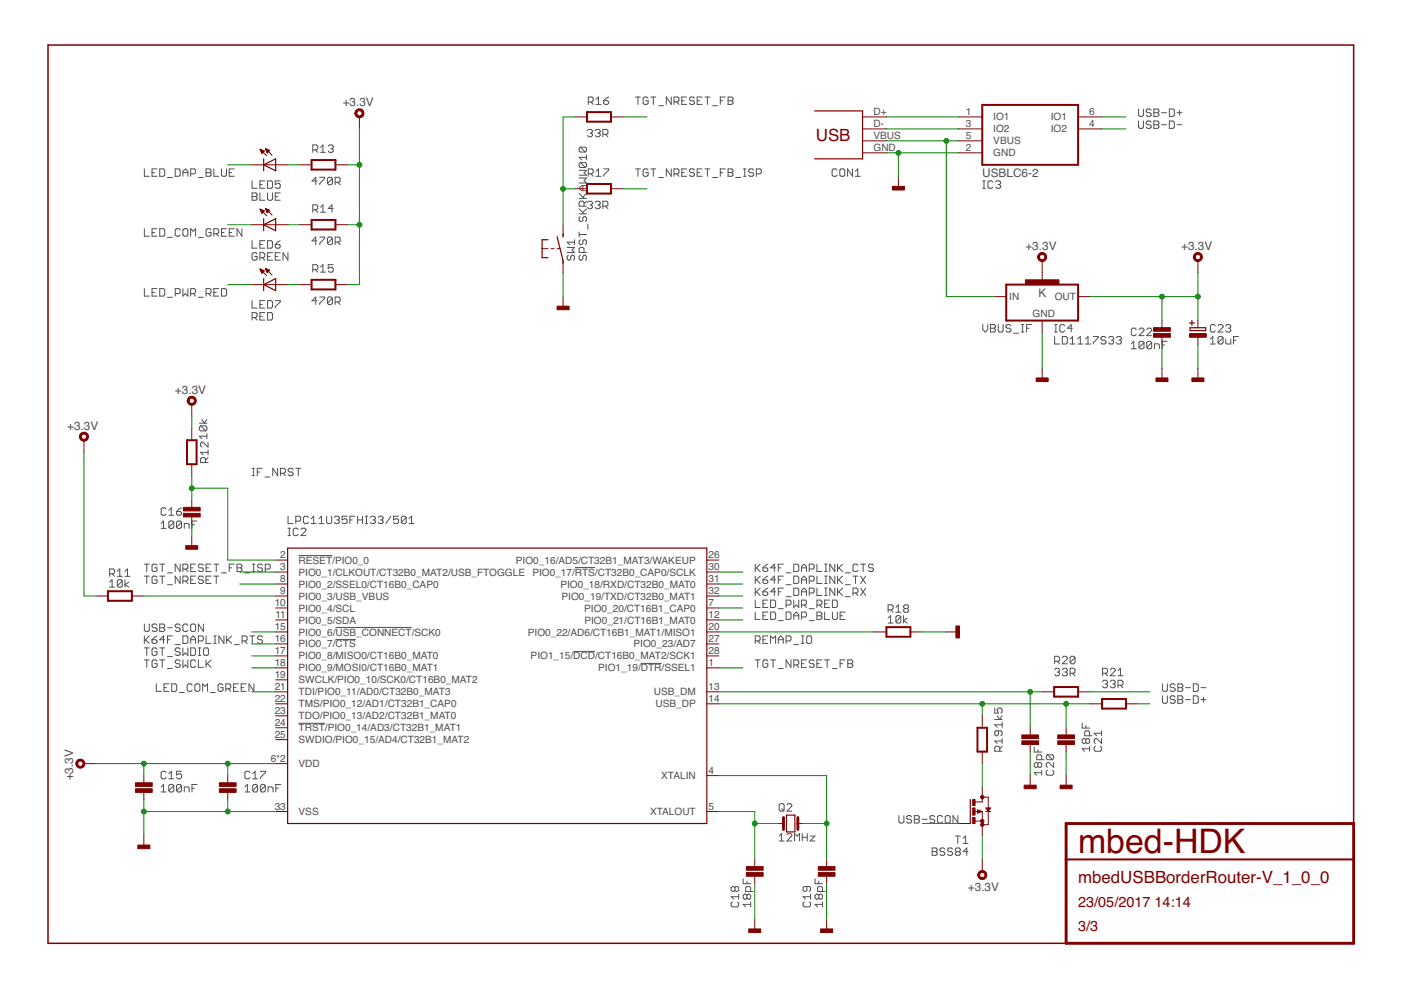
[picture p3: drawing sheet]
<svg xmlns="http://www.w3.org/2000/svg" width="297mm" height="210mm" viewBox="0 0 297 210" stroke-linecap="round" stroke-linejoin="round" font-family="sans-serif">
<g fill="none" stroke="#505050" stroke-width=".21">
<path d="M30.6 35.8v1.6h1M32.2 36.6h.6M33.3 35.8h-1.1v1.6h1.1M33.9 35.8h.8l.2 .3v1l-.2 .3h-.8zM35.5 37.6h1.1M37.1 35.8h.8l.3 .3v1l-.3 .3h-.8zM38.8 37.4v-1.1l.5-.5 .5 .5v1.1M38.8 36.6h1M40.4 36.9h.8l.3-.3v-.5l-.3-.3h-.8v1.6M42.1 37.6h1M43.7 35.8h.8l.2 .3v.2l-.2 .3 .2 .3v.2l-.2 .3h-.8zM43.7 36.6h.8"/>
<path d="M45.3 35.8v1.6h1.1M47 35.8v1.3l.2 .3h.6l.2-.3v-1.3M48.6 36.6h.5M49.7 35.8h-1.1v1.6h1.1M53.4 38.4v1.5h1.1M55.1 39.1h.5M56.1 38.4h-1v1.5h1M56.7 38.4h.8l.3 .2v1.1l-.3 .2h-.8zM59.4 38.4h-1v.7l.5-.2h.3l.2 .2v.6l-.2 .2h-.6l-.2-.2M66.3 31.8h.8l.3-.3v-.5l-.3-.3h-.8v1.6M66.8 31.8l.6 .5M67.2 38.4h-1.1l.9-.8v1.6"/>
<path d="M67.8 37.6h1v.2l-1 1.1v.3M68 31.3l.5-.6v1.6M68 32.3h1M69.6 31l.2-.3h.6l.3 .3v.3l-.3 .2M70.1 31.5h.3M70.4 31.5l.3 .3v.2l-.3 .3h-.6l-.2-.3M70.5 37.8l-.3-.2h-.5l-.3 .2v1.1M70.5 37.8v1.1l-.3 .3h-.5l-.3-.3M70.5 37.8l-1.1 1.1M71.1 38.6h.8l.2-.2v-.6l-.2-.2h-.8v1.6M71.6 38.6l.5 .6M122.8 37.7h1.6l-.6 .6 .6 .5h-1.6"/>
<path d="M122.8 36.1h1.6l-.6 .5 .6 .5h-1.6M123 31.2l-.2 .3v.5l.2 .2h1.1M123 34.5l-.2 .2v.6l.2 .2h1.1M123 31.2h1.1l.3 .3v.5l-.3 .2M123 34.5h1.1l.3 .2v.6l-.3 .2M123 34.5l1.1 1M123 31.2l1.1 1M123.6 39.4v1M124.4 32.8v1.1M124.4 39.4h-1.1l-.5 .5 .5 .5h1.1M124.4 33.4h-1.6l.5 .5M124.6 27.7l.2-.3h.5l.3 .3v.3l-.3 .2"/>
<path d="M124.7 36.9h.8l.3-.3v-.5l-.3-.3h-.8v1.6M124.7 21.6h.8l.3-.2v-.6l-.3-.2h-.8v1.5M125.1 28.2h.2M125.3 21.6l.5 .5M125.3 36.9l.5 .5M125.3 28.2l.3 .3v.2l-.3 .3h-.5l-.2-.3M126.2 27.7l.3-.3h.5l.3 .3v.3l-.3 .2M126.4 37.4h1M126.4 21.1l.5-.5v1.5M126.4 36.3l.5-.5v1.6M126.4 22.1h1M126.7 28.2h.3"/>
<path d="M127 28.2l.3 .3v.2l-.3 .3h-.5l-.3-.3M127.8 28.5h.8l.3-.3v-.5l-.3-.3h-.8v1.6M128 35.8h1.1v.3l-1.1 1v.3M128 21.4h.8l.3 .2v.3l-.3 .2h-.5l-.3-.2zM128.4 28.5l.5 .5M129.1 20.6l-.6 .2-.5 .6M134.7 35.8h1.1M134.7 20.6h1.1M135.3 20.6v1.5M135.3 35.8v1.6M137.4 36.1l-.3-.3h-.5l-.2 .3v1l.2 .3h.5l.3-.3v-.5h-.5M137.4 20.8l-.3-.2h-.5l-.2 .2v1.1l.2 .2h.5l.3-.2v-.5h-.5"/>
<path d="M138 35.8h1M138 20.6h1M138.5 20.6v1.5M138.5 35.8v1.6M139.6 37.6h1.1M139.6 22.4h1.1M142.3 20.6v1.5l-1-1.5v1.5M142.3 35.8v1.6l-1-1.6v1.6M142.9 21.6h.8l.3-.2v-.6l-.3-.2h-.8v1.5M142.9 36.9h.8l.3-.3v-.5l-.3-.3h-.8v1.6M143.4 21.6l.6 .5M143.4 36.9l.6 .5"/>
<path d="M144.5 21.4h.6M144.5 36.6h.6M145.6 35.8h-1.1v1.6h1.1M145.6 20.6h-1.1v1.5h1.1M147.2 20.8l-.2-.2h-.6l-.2 .2v.3l.2 .3h.6l.2 .2v.3l-.2 .2h-.6l-.2-.2M147.2 36.1l-.2-.3h-.6l-.2 .3v.2l.2 .3h.6l.2 .3v.2l-.2 .3h-.6l-.2-.3M147.8 21.4h.5M147.8 36.6h.5M148.9 35.8h-1.1v1.6h1.1M148.9 20.6h-1.1v1.5h1.1M149.5 35.8h1M149.5 20.6h1"/>
<path d="M150 20.6v1.5M150 35.8v1.6M151.1 37.6h1M151.1 22.4h1M152.7 21.4h.5M152.7 36.6h.5M153.8 35.8h-1.1v1.6M153.8 20.6h-1.1v1.5M154.4 35.8h.8l.2 .3v.2l-.2 .3 .2 .3v.2l-.2 .3h-.8zM154.4 20.6h.8l.2 .2v.3l-.2 .3 .2 .2v.3l-.2 .2h-.8zM154.4 21.4h.8M154.4 36.6h.8"/>
<path d="M156 37.6h1.1M157.6 35.8h.6M157.6 37.4h.6M157.9 35.8v1.6M159.8 36.1l-.3-.3h-.5l-.3 .3v.2l.3 .3h.5l.3 .3v.2l-.3 .3h-.5l-.3-.3M160.4 36.9h.7l.3-.3v-.5l-.3-.3h-.7v1.6M177.5 36.1l-.3-.3h-.5l-.3 .3v1l.3 .3h.5l.3-.3M178.1 36.1l.2-.3h.6l.2 .3v1l-.2 .3h-.6l-.2-.3zM180.7 35.8v1.6l-1-1.6v1.6M181.3 37.4h1.1M181.3 36.3l.6-.5v1.6M208.4 38.4h.5"/>
<path d="M208.4 39.9h.5M208.6 38.4v1.5M210.5 38.6l-.3-.2h-.5l-.2 .2v1.1l.2 .2h.5l.3-.2M211.1 38.6l.2-.2h.6l.3 .2v.3l-.3 .2M211.6 39.1h.3M211.9 39.1l.3 .3v.3l-.3 .2h-.6l-.2-.2M241.4 23.1v1.3l.2 .3h.6l.2-.3v-1.3M241.4 25.7v1.3l.2 .2h.6l.2-.2v-1.3M244.1 23.4l-.3-.3h-.5l-.3 .3v.2l.3 .3h.5l.3 .3v.2l-.3 .3h-.5l-.3-.3M244.1 25.9l-.3-.2h-.5l-.3 .2v.3l.3 .2h.5l.3 .3v.3l-.3 .2h-.5l-.3-.2M244.6 23.1h.8l.3 .3v.2l-.3 .3 .3 .3v.2l-.3 .3h-.8zM244.6 23.9h.8"/>
<path d="M244.6 25.7h.8l.3 .2v.3l-.3 .2 .3 .3v.3l-.3 .2h-.8zM244.6 26.4h.8M246.3 23.9h1M246.3 26.4h1M247.9 23.1h.8l.3 .3v1l-.3 .3h-.8zM247.9 25.7h.8l.3 .2v1.1l-.3 .2h-.8zM249.6 23.9h1M249.6 26.4h1M250.1 23.4v1M30.6 48.5v1.6h1M32.2 49.3h.6M33.3 48.5h-1.1v1.6h1.1"/>
<path d="M33.9 48.5h.8l.2 .3v1l-.2 .3h-.8zM35.5 50.3h1.1M38.2 48.8l-.3-.3h-.5l-.3 .3v1l.3 .3h.5l.3-.3M38.8 48.8l.3-.3h.5l.2 .3v1l-.2 .3h-.5l-.3-.3zM40.4 50.1v-1.6l.5 .5 .6-.5v1.6M42.1 50.3h1M44.7 48.8l-.2-.3h-.5l-.3 .3v1l.3 .3h.5l.2-.3v-.5h-.5M45.3 49.6h.8l.3-.3v-.5l-.3-.3h-.8v1.6M45.8 49.6l.6 .5M47 49.3h.5M48 48.5h-1v1.6h1M48.6 49.3h.5"/>
<path d="M49.7 48.5h-1.1v1.6h1.1M51.3 48.5v1.6l-1.1-1.6v1.6M53.4 40.9h.9l.2 .2v.3l-.2 .3 .2 .2v.3l-.2 .3h-.9zM53.4 51v1.6h1.1M53.4 41.7h.9M54.5 53.8l-.2-.2h-.6l-.3 .2v1.1l.3 .3h.6l.2-.3v-.5h-.5M55.1 51.8h.5M55.1 54.6h.8l.2-.2v-.6l-.2-.2h-.8v1.6M55.1 40.9v1.6h1M55.6 54.6l.5 .6M56.1 51h-1v1.6h1M56.7 54.4h.6"/>
<path d="M56.7 40.9v1.3l.3 .3h.5l.3-.3v-1.3M56.7 51h.8l.3 .3v1l-.3 .3h-.8zM57.8 53.6h-1.1v1.6h1.1M58.4 51.8h.8l.2 .3v.2l-.2 .3h-.6l-.2-.3zM58.4 54.4h.5M58.4 41.7h.5M59.4 53.6h-1v1.6h1M59.4 40.9h-1v1.6h1M59.4 51l-1 .8M61 53.6v1.6l-1-1.6v1.6M66.3 44.5h.8l.3-.3v-.5l-.3-.3h-.8v1.6M66.3 57.2h.8l.3-.3v-.5l-.3-.3h-.8v1.6"/>
<path d="M66.8 44.5l.6 .5M66.8 57.2l.6 .5M67.2 51.1h-1.1l.9-.8v1.6M67.8 50.3h1v.2l-1 1.1v.3M68 43.9l.5-.5v1.6M68 56.6l.5-.5v1.6M68 45h1M68 57.7h1M70.5 50.5l-.3-.2h-.5l-.3 .2v1.1M70.5 50.5v1.1l-.3 .3h-.5l-.3-.3M70.5 50.5l-1.1 1.1M70.7 44.2h-1.1l.8-.8v1.6"/>
<path d="M70.7 56.1h-1.1v.8l.5-.3h.3l.3 .3v.5l-.3 .3h-.6l-.2-.3M71.1 51.3h.8l.2-.2v-.6l-.2-.2h-.8v1.6M71.6 51.3l.5 .6M120.2 52.5h1.6l-.5 .5 .5 .5h-1.6M120.5 54.1l-.3 .3v.5l.3 .3h.3l.2-.3v-.5l.3-.3h.3l.2 .3v.5l-.2 .3M121.8 50.8v1.1M121.8 51.4h-1.6l.6 .5M122.8 49.2v1M122.8 49.7h1.6M122.8 45.3h1.6M122.8 44.3l1 1M122.8 42.1h1.6"/>
<path d="M122.8 41l1 1.1M123 54.1l-.2 .3v.5l.2 .3h.3l.3-.3v-.5l.2-.3h.3l.3 .3v.5l-.3 .3M123 45.9l-.2 .3v.5l.2 .3h.3l.3-.3v-.5l.2-.3h.3l.3 .3v.5l-.3 .3M123 50.8l-.2 .3v.5l.2 .3h.3l.3-.3v-.5l.2-.3h.3l.3 .3v.5l-.3 .3M123.8 43.7v-.8l-.2-.2h-.6l-.2 .2v.8h1.6M123.8 53.5v-.8l-.2-.2h-.6l-.2 .2v.8h1.6M124.4 44.3l-.8 .8M124.4 42.7l-.6 .5M124.4 41l-.8 .8M124.6 42.9l.2-.2h.5l.3 .2v.3l-.3 .3M124.6 47.6v1M125.1 43.5h.2"/>
<path d="M125.3 43.5l.3 .2v.3l-.3 .2h-.5l-.2-.2M126.2 42.9l.3-.2h.5l.3 .2v.3l-.3 .3M126.7 43.5h.3M127 43.5l.3 .2v.3l-.3 .2h-.5l-.3-.2M127.8 43.7h.8l.3-.2v-.6l-.3-.2h-.8v1.5M128.4 43.7l.5 .5M30.6 61.2v1.6h1M32.2 62h.6M33.3 61.2h-1.1v1.6h1.1M33.9 61.2h.8l.2 .3v1l-.2 .3h-.8zM35.5 63h1.1M37.1 62.3h.8l.3-.3v-.5l-.3-.3h-.8v1.6"/>
<path d="M38.8 61.2v1.6l.5-.5 .5 .5v-1.6M40.4 62.3h.8l.3-.3v-.5l-.3-.3h-.8v1.6M40.9 62.3l.6 .5M42.1 63h1M43.7 62.3h.8l.2-.3v-.5l-.2-.3h-.8v1.6M44.2 62.3l.5 .5M45.3 62h.5M46.4 61.2h-1.1v1.6h1.1M47 61.2h.8l.2 .3v1l-.2 .3h-.8zM53.4 63.7v1.6h1.1M53.4 67.3h.9l.2-.2v-.6l-.2-.2h-.9v1.6M54 67.3l.5 .6"/>
<path d="M55.1 64.5h.5M55.1 67.1h.5M56.1 63.7h-1v1.6h1M56.1 66.3h-1v1.6h1M56.7 63.7h.8l.3 .3v1l-.3 .3h-.8zM56.7 66.3h.8l.3 .2v1.1l-.3 .3h-.8zM58.4 63.7h1v.3l-1 1v.3M67.2 63.8h-1.1l.9-.8v1.6M67.8 63h1v.2l-1 1.1v.3M70.5 63.2l-.3-.2h-.5l-.3 .2v1.1M70.5 63.2v1.1l-.3 .3h-.5l-.3-.3M70.5 63.2l-1.1 1.1"/>
<path d="M71.1 64h.8l.2-.2v-.6l-.2-.2h-.8v1.6M71.6 64l.5 .6M208.4 68.8v1.1l.5 .5 .5-.5v-1.1M210 68.8h.8l.3 .3v.2l-.3 .3 .3 .3v.2l-.3 .3h-.8zM210 69.6h.8M211.6 68.8v1.3l.3 .3h.5l.3-.3v-1.3M214.3 69.1l-.2-.3h-.6l-.2 .3v.2l.2 .3h.6l.2 .3v.2l-.2 .3h-.6l-.2-.3M214.9 70.7h1.1M216.6 70.4h.5M216.6 68.8h.5M216.8 68.8v1.6M217.6 69.6h.6"/>
<path d="M218.7 68.8h-1.1v1.6M223.6 71.4v1.5h1.1M223.6 70.4h.5M223.6 68.8h.5M223.9 68.8v1.6M225.2 71.4h.8l.3 .2v1.1l-.3 .2h-.8zM225.7 69.1l-.2-.3h-.5l-.3 .3v1l.3 .3h.5l.2-.3M226.9 72.9h1M226.9 71.9l.5-.5v1.5M227.4 69.6h-1.1l.8-.8v1.6M228.5 72.9h1.1M228.5 71.9l.5-.5v1.5"/>
<path d="M230.1 72.9h1.1M230.1 71.9l.6-.5v1.5M231.8 71.4h1v.2l-1 1.1v.2M234.5 71.6l-.3-.2h-.5l-.3 .2v.3l.3 .2h.5l.3 .3v.3l-.3 .2h-.5l-.3-.2M235.1 71.6l.2-.2h.6l.2 .2v.3l-.2 .2M235.6 72.1h.3M235.9 72.1l.2 .3v.3l-.2 .2h-.6l-.2-.2M236.7 71.6l.3-.2h.5l.2 .2v.3l-.2 .2M237.2 72.1h.3M237.5 72.1l.2 .3v.3l-.2 .2h-.5l-.3-.2M239.9 72.9l.5-.5v1.6M239.9 74h1"/>
<path d="M240.9 69.8l-.3-.2h-.5l-.2 .2v1.1l.2 .3h.5l.3-.3M241.5 69.8l.3-.2h.5l.2 .2v.3l-1 1.1h1M242.5 72.6v1.1l-.2 .3h-.5l-.3-.3M242.5 72.6l-.2-.2h-.5l-.3 .2v1.1M242.5 72.6l-1 1.1M243.1 69.8l.3-.2h.5l.3 .2v.3l-1.1 1.1h1.1M244.2 72.6v1.1l-.3 .3h-.5l-.3-.3M244.2 72.6l-.3-.2h-.5l-.3 .2v1.1M244.2 72.6l-1.1 1.1M244.8 74v-1.1h.8l.2 .3v.8M246.4 73.2h.5M247.5 72.4h-1.1v1.6"/>
<path d="M256.6 72.9h1.1M256.6 71.9l.5-.5v1.5M257.7 69.1l-.3-.3h-.5l-.3 .3v1l.3 .3h.5l.3-.3M258.3 69.1l.2-.3h.5l.3 .3v.2l-1 1.1h1M259.3 71.6v1.1l-.3 .2h-.5l-.2-.2M259.3 71.6l-.3-.2h-.5l-.2 .2v1.1M259.3 71.6l-1 1.1M259.9 71.9v.8l.3 .2h.7v-1M259.9 69.1l.3-.3h.5l.2 .3v.2l-.2 .3M260.4 69.6h.3M260.7 69.6l.2 .3v.2l-.2 .3h-.5l-.3-.3M261.5 72.1h.5"/>
<path d="M262.6 71.4h-1.1v1.5M42.3 89.7h1.6M42.5 90.3h1.1l.3 .3v.5l-.3 .3M42.5 90.3l-.2 .3v.5l.2 .3h1.1M42.5 90.3l1.1 1.1M42.8 88.9l.5 .8 .6-.8M43.6 98.1v-.8l-.3-.3h-.5l-.3 .3v.8h1.6M43.9 92.5h-1.6l.5 .5M43.9 91.9v1.1M44.1 93.7v1.1l-1-1.1h-.3l-.3 .3v.5l.3 .3M44.1 97l-.5 .6M44.1 95.9h-1.6l.6 .5"/>
<path d="M44.1 95.4v1M53.4 99.3h.6M53.7 99.3v1.6M55.6 99.3h-1.1v1.6M58.9 99.3v1.6l-1.1-1.6v1.6M62.1 99.5l-.2-.2h-.5l-.3 .2v.3l.3 .3h.5l.2 .3v.2l-.2 .3h-.5l-.3-.3M62.7 99.3h1.1M63.2 99.3v1.6M30.6 119.6h1M31.1 119.6v1.6M33.3 119.9l-.3-.3h-.5l-.3 .3v1l.3 .3h.5l.3-.3v-.5h-.5M33.9 119.6h1"/>
<path d="M34.2 111l.5-.5v1.5M34.2 112h1M34.4 119.6v1.6M35.2 107.9l-.3-.2h-.5l-.2 .2v1.1l.2 .2h.5l.3-.2M35.8 109.2h1.1M35.8 108.2l.5-.5v1.5M36.9 110.7v1.1l-.3 .2h-.6l-.2-.2M36.9 110.7l-.3-.2h-.6l-.2 .2v1.1M36.9 110.7l-1.1 1.1M37.4 108.5h.8l.3 .2v.3l-.3 .2h-.5l-.3-.2zM38.2 119.6v1.6l-1.1-1.6v1.6M38.5 110.7v1.1l-.3 .2h-.5l-.3-.2"/>
<path d="M38.5 110.7l-.3-.2h-.5l-.3 .2v1.1M38.5 110.7l-1.1 1.1M38.5 107.7l-.5 .2-.6 .6M39.1 112v-1h.8l.2 .3v.7M40.7 111.3h.5M41.5 119.6h-1.1v1.6h1.1M41.8 110.5h-1.1v1.5M43.1 119.9l-.3-.3h-.5l-.2 .3v.2l.2 .3h.5l.3 .2v.3l-.3 .3h-.5l-.2-.3M44.7 119.6h-1v1.6h1M45.3 119.6h1.1M45.8 119.6v1.6M49.7 119.6h-1.1v1.6"/>
<path d="M50.2 119.6h.8l.3 .3v.2l-.3 .3 .3 .2v.3l-.3 .3h-.8zM53.4 100.9h.6M53.5 119.6h.5M53.8 119.6v1.6M54.5 100.1h.6M55.6 119.9l-.2-.3h-.5l-.3 .3v.2l.3 .3h.5l.2 .2v.3l-.2 .3h-.5l-.3-.3M56.2 101.1h1M59.5 100.4h.7l.3-.3v-.6l-.3-.2h-.7v1.6M60 100.4l.5 .5M61.1 109.5v1.5h1M61.1 113.6h.5M61.1 112h.5"/>
<path d="M61.3 112v1.6M62.7 110.5h.8l.3-.3v-.5l-.3-.2h-.8v1.5M63.2 112.2l-.3-.2h-.5l-.2 .2v1.1l.2 .3h.5l.3-.3M63.3 117.8h7.1M63.8 112.2l.3-.2h.5l.3 .2v.3l-1.1 1.1h1.1M65.4 109.7l-.3-.2h-.5l-.3 .2v1.1l.3 .2h.5l.3-.2M66 111h1M66 110l.5-.5v1.5M67.6 111h1.1M67.6 110l.6-.5v1.5M69.3 109.5v1.3l.2 .2h.5l.3-.2v-1.3M70.9 109.7l.3-.2h.5l.2 .2v.3l-.2 .2"/>
<path d="M71.4 110.2h.3M71.7 110.2l.2 .3v.3l-.2 .2h-.5l-.3-.2M73.6 109.5h-1.1v.7l.8-.2 .3 .2v.6l-.3 .2h-.5l-.3-.2M74.2 110.2h.5M75.2 109.5h-1v1.5M75.8 110.2h1.1M75.8 109.5v1.5M76.9 109.5v1.5M77.4 111h.6M77.4 109.5h.6M77.7 109.5v1.5M78.5 109.7l.3-.2h.5l.3 .2v.3l-.3 .2"/>
<path d="M79.1 110.2h.2M79.3 110.2l.3 .3v.3l-.3 .2h-.5l-.3-.2M80.2 109.7l.2-.2h.6l.2 .2v.3l-.2 .2M80.7 110.2h.3M81 110.2l.2 .3v.3l-.2 .2h-.6l-.2-.2M82.9 109.5l-1.1 1.5M84.5 109.5h-1.1v.7l.6-.2h.2l.3 .2v.6l-.3 .2h-.5l-.3-.2M86.1 109.7v1.1l-.2 .2h-.6l-.2-.2M86.1 109.7l-.2-.2h-.6l-.2 .2v1.1M86.1 109.7l-1 1.1M86.7 111h1.1M86.7 110l.5-.5v1.5"/>
<path d="M160.1 119.6v1.6M161.2 119.6l-1.1 1M162.8 119.6l-1 .8M166.1 119.6h-1.1v1.6M168.3 119.6h.8l.3 .3v1l-.3 .3h-.8zM173.2 119.6v1.6h1.1M174.8 119.6h.6M175.1 119.6v1.6M177 119.6v1.6l-1.1-1.6v1.6M177.6 119.6v1.6M178.6 119.6l-1 1M181.9 119.9l-.3-.3h-.5l-.3 .3v1l.3 .3h.5l.3-.3"/>
<path d="M182.5 119.6h1M183 119.6v1.6M185.2 119.9l-.3-.3h-.5l-.3 .3v.2l.3 .3h.5l.3 .2v.3l-.3 .3h-.5l-.3-.3M23.2 123.4l.6-.5v1.6M23.2 124.5h1.1M23.2 121.7h.8l.3-.3v-.5l-.3-.3h-.8v1.6M23.8 121.7l.5 .5M24.9 121.1l.5-.5v1.6M24.9 122.2h1M25.9 123.2v1l-.2 .3h-.6l-.2-.3M25.9 123.2l-.2-.3h-.6l-.2 .3v1M25.9 123.2l-1 1"/>
<path d="M26.5 122.9v1.6M26.5 122.2h1.1M26.5 121.1l.5-.5v1.6M27.3 123.4l-.8 .6 .8 .5M30.6 122.2h1M30.6 139.9h1M30.6 137.4h1M30.6 132.3v1.3l.3 .3h.5l.2-.3v-1.3M30.6 134.8v1.6M30.9 135.6l.7 .8M31.1 122.2v1.5M31.1 137.4v1.6"/>
<path d="M31.1 139.9v1.6M31.6 134.8l-1 1.1M32.2 135.6h.8l.3 .3v.3l-.3 .2h-.5l-.3-.2zM33.3 122.4l-.3-.2h-.5l-.3 .2v1.1l.3 .2h.5l.3-.2v-.6h-.5M33.3 132.6l-.3-.3h-.5l-.3 .3v.2l.3 .3h.5l.3 .2v.3l-.3 .3h-.5l-.3-.3M33.3 137.6l-.3-.2h-.5l-.3 .2v1.1l.3 .3h.5l.3-.3v-.5h-.5M33.3 134.8l-1.1 .8M33.9 122.2h1M33.9 139.9h1M33.9 137.4h1M33.9 132.3h.8l.2 .3v.2l-.2 .3 .2 .2v.3l-.2 .3h-.8zM33.9 133.1h.8"/>
<path d="M34.4 122.2v1.5M34.4 137.4v1.6M34.4 139.9v1.6M34.9 135.6h-1l.8-.8v1.6M35.5 139.2h1.1M35.5 124h1.1M35.5 133.1h1.1M35.5 121.5h1.1M35.5 135.6h.5M36.6 134.8h-1.1v1.6M37.1 136.7h1.1M38.2 122.2v1.5l-1.1-1.5v1.5"/>
<path d="M38.2 132.6l-.3-.3h-.5l-.3 .3v.2l.3 .3h.5l.3 .2v.3l-.3 .3h-.5l-.3-.3M38.2 137.6l-.3-.2h-.5l-.3 .2v.3l.3 .3h.5l.3 .2v.3l-.3 .3h-.5l-.3-.3M38.8 134.8h.8l.2 .3v1.1l-.2 .2h-.8zM38.8 123.2h.8l.2-.3v-.5l-.2-.2h-.8v1.5M38.8 120.6h.8l.2-.2v-.5l-.2-.3h-.8v1.6M38.8 137.4v1.6l.5-.6 .5 .6v-1.6M38.8 139.9v1.6l.5-.5 .5 .5v-1.6M39.3 123.2l.5 .5M39.3 120.6l.5 .6M39.8 132.6l-.2-.3h-.5l-.3 .3v1l.3 .3h.5l.2-.3M40.4 122.9h.5M40.4 136.4v-1l.5-.6 .6 .6v1"/>
<path d="M40.4 137.4h.8l.3 .2v1.1l-.3 .3h-.8zM40.4 120.4h.5M40.4 135.6h1.1M40.7 132.3h.5l.3 .3v1l-.3 .3h-.5l-.3-.3v-1zM41.5 122.2h-1.1v1.5h1.1M42.1 139.9v1.6h1M42.1 135.9h.7l.3-.3v-.5l-.3-.3h-.7v1.6M42.1 137.4h.5M42.1 139h.5M42.3 137.4v1.6M43.1 122.4l-.3-.2h-.5l-.2 .2v.3l.2 .2h.5l.3 .3v.3l-.3 .2h-.5l-.2-.2M43.1 132.3v1.6l-1-1.6v1.6"/>
<path d="M43.4 137.4h.5l.3 .2v1.1l-.3 .3h-.5l-.2-.3v-1.1zM43.7 122.9h.5M43.7 134.8v1.6h1M43.7 139.9v1.6M43.7 120.4h.5M44.7 122.2h-1v1.5h1M44.7 139.9l-1 1.1M45.3 122.2h1.1M45.3 134.8h.5M45.3 136.4h.5M45.6 134.8v1.6M45.8 122.2v1.5"/>
<path d="M47 121.5h1M47.5 134.8v1.6l-1.1-1.6v1.6M48 134.8v1.6M48.3 135.6l.8 .8M48.6 120.4h.5M49.1 134.8l-1.1 1.1M49.7 136.7h1M50.2 120.4h.8M51.3 135.9h.8l.3-.3v-.5l-.3-.3h-.8v1.6M51.9 135.9l.5 .5M51.9 121.5h1M53 134.8h1"/>
<path d="M53.5 134.8v1.6M53.5 121.2h.5M55.6 135.1l-.2-.3h-.5l-.3 .3v.3l.3 .2h.5l.2 .3v.3l-.2 .2h-.5l-.3-.2M56.2 120.6h.8l.3-.2v-.5l-.3-.3h-.8v1.6M71.1 133h16.2M71.1 135.6h4.3M121.5 138.1h4.7M121.9 120.3h4.2M160.1 139.9h1.1M160.1 122.2v1.5M160.1 124.7v1.6M160.1 127.2v1.6h1.1"/>
<path d="M160.1 129.8v1.5h1.1M160.1 135.9h.8l.3-.3v-.5l-.3-.3h-.8v1.6M160.4 122.9l.8 .8M160.4 125.5l.8 .8M160.4 120.4l.8 .8M160.6 139.9v1.6M160.6 135.9l.6 .5M161.2 122.2l-1.1 1M161.2 124.7l-1.1 1M161.8 122.9h.7l.3 .3v.3l-.3 .2h-.5l-.2-.2zM161.8 130.6h.5M161.8 120.4h.7l.3 .2v.3l-.3 .3h-.5l-.2-.3z"/>
<path d="M161.8 125.5h.7l.3 .2v.3l-.3 .3h-.5l-.2-.3zM161.8 128h.5M161.8 135.6h.5M162.8 122.2l-1 .7M162.8 127.2h-1v1.6h1M162.8 129.8h-1v1.5h1M162.8 134.8h-1v1.6h1M162.8 124.7l-1 .8M163.4 139.9h1M163.4 127.2h.8l.2 .3v1l-.2 .3h-.8zM163.4 129.8h.8l.2 .2v1.1l-.2 .2h-.8zM163.4 136.4v-1.6l.5 .6 .5-.6v1.6"/>
<path d="M163.9 139.9v1.6M164.4 122.9h-1l.8-.7v1.5M164.4 120.4h-1l.8-.8v1.6M164.4 125.5h-1l.8-.8v1.6M165 122.9h.5M165 136.4v-1l.5-.6 .6 .6v1M165 129.1h1.1M165 131.6h1.1M165 125.5h.5M165 120.4h.5M165 135.6h1.1M166.1 122.2h-1.1v1.5"/>
<path d="M166.1 124.7h-1.1v1.6M166.7 128.3h.7l.3-.3v-.5l-.3-.3h-.7v1.6M166.7 124h1M166.7 129.8h.7l.3 .2v1.1l-.3 .2h-.7zM166.7 135.9h.7l.3-.3v-.5l-.3-.3h-.7v1.6M166.7 126.5h1M166.7 121.5h1M167.7 139.9v1.6l-1-1.6v1.6M168.3 130.6h1.1M168.3 122.2h.8l.3 .2v1.1l-.3 .2h-.8zM168.3 124.7h.8l.3 .2v1.1l-.3 .3h-.8zM168.3 127.2v1.6l.5-.5 .6 .5v-1.6"/>
<path d="M168.3 131.3v-1l.5-.5 .6 .5v1M168.3 136.7h1.1M169.9 122.9h1.1M169.9 128.3h.8l.3-.3v-.5l-.3-.3h-.8v1.6M169.9 121.2v-1.1l.6-.5 .5 .5v1.1M169.9 123.7v-1l.6-.5 .5 .5v1M169.9 126.3v-1.1l.6-.5 .5 .5v1.1M169.9 130.8h.8l.3-.2v-.6l-.3-.2h-.8v1.5M169.9 125.5h1.1M169.9 120.4h1.1M169.9 134.8h.6M169.9 136.4h.6"/>
<path d="M170.2 134.8v1.6M170.5 128.3l.5 .5M171 139.9h-1.1v1.6h1.1M171.3 134.8h.5l.3 .3v1.1l-.3 .2h-.5l-.3-.2v-1.1zM171.6 120.6h.8l.2-.2v-.5l-.2-.3h-.8v1.6M171.6 123.2h.8l.2-.3v-.5l-.2-.2h-.8v1.5M171.6 125.7h.8l.2-.2v-.6l-.2-.2h-.8v1.6M171.6 129.1h1M171.6 131.6h1M173.2 130.6h.8M173.2 128.3h.8l.3-.3v-.5l-.3-.3h-.8v1.6M173.2 122.2v1.5h1.1"/>
<path d="M173.2 124.7v1.6h1.1M173.2 129.8h.8l.3 .2v.3l-.3 .3 .3 .2v.3l-.3 .2h-.8zM173.7 128.3l.6 .5M174.3 139.9h-1.1v1.6h1.1M174.8 122.2h.6M174.8 139.9h1.1M174.8 123.7h.6M174.8 128h.6M174.8 129.8v1.5h1.1M174.8 126.3h.6M174.8 124.7h.6M174.8 121.2h.6"/>
<path d="M175.1 122.2v1.5M175.1 124.7v1.6M175.4 139.9v1.6M175.9 127.2h-1.1v1.6h1.1M176.5 127.2h.8l.2 .3v1l-.2 .3h-.8zM176.5 129.8v1.3l.2 .2h.6l.2-.2v-1.3M177 122.2v1.5l-1.1-1.5v1.5M177 124.7v1.6l-1.1-1.6v1.6M177.6 122.2v1.5M177.6 124.7v1.6M177.8 122.9l.8 .8M177.8 125.5l.8 .8"/>
<path d="M177.8 120.4l.8 .8M178.1 130.6h.5M178.6 122.2l-1 1M178.6 124.7l-1 1M179.2 139.9h-1.1v1.6M179.2 129.8h-1.1v1.5h1.1M179.2 124h1.1M179.2 126.5h1.1M179.2 121.5h1.1M179.7 139.9h.9l.2 .3v.2l-.2 .3 .2 .3v.2l-.2 .3h-.9zM180.8 122.2h1.1M180.8 125.7h.8l.3-.2v-.6l-.3-.2h-.8v1.6"/>
<path d="M181.4 122.2v1.5M181.4 125.7l.5 .6M182.5 122.2l1 1.5M182.5 124.7l1 1.6M183.5 122.2l-1 1.5M183.5 124.7l-1 1.6M188.3 131l.5-.5v1.6M188.3 132.1h1.1M188.3 129.3h.8l.3-.3v-.5l-.3-.3h-.8v1.6M188.8 129.3l.6 .5M189.9 128.8l.6-.6v1.6M189.9 129.8h1.1"/>
<path d="M191 130.8v1l-.3 .3h-.5l-.3-.3M191 130.8l-.3-.3h-.5l-.3 .3v1M191 130.8l-1.1 1M191.6 130.5v1.6M191.8 129l-.2-.2v-.3l.2-.3h.6l.2 .3v.3l-.2 .2M191.8 129l-.2 .3v.3l.2 .2h.6l.2-.2v-.3l-.2-.3M191.8 129h.6M192.4 131l-.8 .6 .8 .5M225.2 139.4l.3-.3h.5l.3 .3v.3l-1.1 1h1.1M227.9 139.4v1.1l-.2 .2h-.6l-.2-.2M227.9 139.4l-.2-.3h-.6l-.2 .3v1.1M227.9 139.4l-1 1.1"/>
<path d="M33.1 145v1.6h1.1M33.3 140.2l-.3-.3h-.5l-.3 .3v1l.3 .3h.5l.3-.3v-.5h-.5M34.8 145.8h.5M35.5 141.8h1.1M35.8 145h-1v1.6h1M36.4 145h.8l.3 .3v1l-.3 .3h-.8zM38.1 146.8h1M38.2 140.2l-.3-.3h-.5l-.3 .3v.2l.3 .3h.5l.3 .3v.2l-.3 .3h-.5l-.3-.3M40.7 145.3l-.2-.3h-.6l-.2 .3v1l.2 .3h.6l.2-.3M41.3 145.3l.3-.3h.5l.3 .3v1l-.3 .3h-.5l-.3-.3zM41.5 140.2l-.3-.3h-.5l-.3 .3v1l.3 .3h.5l.3-.3M43 146.6v-1.6l.5 .5 .5-.5v1.6"/>
<path d="M44 140.7l.7 .8M44.6 146.8h1.1M47.3 145.3l-.3-.3h-.5l-.3 .3v1l.3 .3h.5l.3-.3v-.5h-.5M47.9 146h.8l.2-.2v-.5l-.2-.3h-.8v1.6M48.4 146l.5 .6M49.5 145.8h.5M50.6 145h-1.1v1.6h1.1M51.1 145.8h.6M52.2 145h-1.1v1.6h1.1M53.8 145v1.6l-1-1.6v1.6M63.3 153.4h5.6M135.9 140.7h4.4"/>
<path d="M162.8 140.2l-.3-.3h-.5l-.2 .3v1l.2 .3h.5l.3-.3v-.5h-.5M165 141.8h1.1M168.3 141h.8l.3-.3v-.5l-.3-.3h-.8v1.6M168.8 141l.6 .5M169.9 140.7h.6M172.6 140.2l-.2-.3h-.6l-.2 .3v.2l.2 .3h.6l.2 .3v.2l-.2 .3h-.6l-.2-.3M173.2 140.7h.5M176.5 141.8h1M178.1 140.7h.5M179.7 140.7h.9M210.9 150.1v1.1h.8l-.3-.8 .3-.3h.5l.3 .3v.5l-.3 .3M210.9 152.5h1.6"/>
<path d="M211.4 151.8l.6 .7 .5-.7M211.7 154.9v.8l-.3 .3h-.2l-.3-.3v-.5l.3-.3h1l.3 .3v.5l-.3 .3M212 159.3v-.8l-.3-.3h-.5l-.3 .3v.8h1.6M212.5 153.7h-1.6l.5 .5M212.5 153.1v1.1M212.5 156.6v1M212.5 158.2l-.5 .5M212.5 157.1h-1.6l.5 .5M219.3 158.4v1h1.6M220.1 158.9v.5M223.6 142l.3-.3h.5l.3 .3v.2l-.3 .3M223.6 140.2h.8l.3-.2v-.6l-.3-.3h-.8v1.6"/>
<path d="M224.1 142.5h.3M224.1 140.2l.6 .5M224.4 142.5l.3 .2v.3l-.3 .3h-.5l-.3-.3M225.2 142l.3-.3h.5l.3 .3v.2l-.3 .3M225.8 142.5h.2M226 142.5l.3 .2v.3l-.3 .3h-.5l-.3-.3M226.9 142.7h.8l.2-.2v-.5l-.2-.3h-.8v1.6M227.4 142.7l.5 .6M229.4 153.3v1.1h1.6M230.2 156.8l.3-.2h.3l.2 .2v.6l-.2 .2h-.3l-.3-.2M230.2 156.8l-.2-.2h-.3l-.3 .2v.6l.3 .2h.3l.2-.2M230.2 153.8v.6"/>
<path d="M230.2 156.8v.6M231 158.7h-1.6l.6 .6M231 156v-.8l-.2-.3h-.6l-.2 .3v.8h1.5M231 158.2v1.1M232.2 158.2l-.2 .3v.5l.2 .3h1.1l.3-.3v-.5l-.3-.3M233.6 156.6v1l-1.1-1h-.3l-.2 .2v.6l.2 .2M233.6 154.9v1.1M233.6 155.5h-1.6l.5 .5M233.8 142.7h.7l.3-.2v-.5l-.3-.3h-.7v1.6M233.8 144.5l.2-.3h.5l.3 .3v.3l-.3 .2M234.3 145h.2M234.3 142.7l.5 .6"/>
<path d="M234.5 145l.3 .3v.2l-.3 .3h-.5l-.2-.3M235.4 142l.3-.3h.5l.3 .3v.2l-1.1 1.1h1.1M235.4 144.5l.3-.3h.5l.3 .3v.3l-.3 .2M235.9 145h.3M236.2 145l.3 .3v.2l-.3 .3h-.5l-.3-.3M237 143.3h1.1M237 145.3h.8l.3-.3v-.5l-.3-.3h-.8v1.6M237 142.2l.6-.5v1.6M237.6 145.3l.5 .5M246.5 145v1.3l.2 .3h.5l.3-.3v-1.3M246.5 147.5v1.3l.2 .3h.5l.3-.3v-1.3M249.2 145.3l-.3-.3h-.6l-.2 .3v.2l.2 .3h.6l.3 .2v.3l-.3 .3h-.6l-.2-.3"/>
<path d="M249.2 147.8l-.3-.3h-.6l-.2 .3v.3l.2 .2h.6l.3 .3v.2l-.3 .3h-.6l-.2-.3M249.7 145.8h.8M249.7 147.5h.8l.3 .3v.3l-.3 .2 .3 .3v.2l-.3 .3h-.8zM249.7 148.3h.8M249.7 145h.8l.3 .3v.2l-.3 .3 .3 .2v.3l-.3 .3h-.8zM251.4 145.8h1M251.4 148.3h1M253 147.5h.8l.3 .3v1l-.3 .3h-.8zM253 145h.8l.3 .3v1l-.3 .3h-.8zM254.6 145.8h1.1M254.6 148.3h1.1M255.2 147.8v1"/>
<path d="M34.2 166.9l.5-.6v1.6M34.2 167.9h1M35.2 163.8l-.3-.3h-.5l-.2 .3v1l.2 .3h.5l.3-.3M35.8 164.1l.5-.6v1.6M35.8 165.1h1.1M36.9 166.6l-.3-.3h-.6l-.2 .3v1M36.9 166.6v1l-.3 .3h-.6l-.2-.3M36.9 166.6l-1.1 1M38.5 163.5h-1.1v.8l.6-.2h.2l.3 .2v.5l-.3 .3h-.5l-.3-.3M38.5 166.6l-.3-.3h-.5l-.3 .3v1M38.5 166.6v1l-.3 .3h-.5l-.3-.3M38.5 166.6l-1.1 1"/>
<path d="M39.1 167.9v-1h.8l.2 .2v.8M40.7 167.1h.5M41.8 166.3h-1.1v1.6M51.9 167.9h1.1M51.9 166.9l.6-.6v1.6M53 163.8l-.3-.3h-.5l-.3 .3v1l.3 .3h.5l.3-.3M53.6 165.1h1M53.6 164.1l.5-.6v1.6M54.6 166.6v1l-.2 .3h-.6l-.2-.3M54.6 166.6l-.2-.3h-.6l-.2 .3v1M54.6 166.6l-1 1M55.2 163.5h1.1v.3l-1.1 1v.3"/>
<path d="M56.3 166.6v1l-.3 .3h-.5l-.3-.3M56.3 166.6l-.3-.3h-.5l-.3 .3v1M56.3 166.6l-1.1 1M56.8 167.9v-1h.8l.3 .2v.8M58.5 167.1h.5M59.5 166.3h-1v1.6M165.2 177.3l.5-.6v1.6M165.2 178.3h1M165.2 170.6l.3-.2h.5l.2 .2v1.1l-.2 .3h-.5l-.3-.3zM165.7 171.4l.5 .6M166.8 177l.3-.3h.5l.3 .3v.3l-1.1 1h1.1M166.8 170.6l.3-.2h.5l.3 .2v.3l-1.1 1.1h1.1"/>
<path d="M168.5 178.3v-1.6l.5 .6 .5-.6v1.6M170.1 176.7v1.6M170.1 177.5h1.1M171.2 176.7v1.6M171.7 177.3h1.1l-1.1 1h1.1M190.6 172.9v1.3l.3 .3h.5l.2-.3v-1.3M193.3 173.2l-.3-.3h-.5l-.3 .3v.3l.3 .2h.5l.3 .3v.2l-.3 .3h-.5l-.3-.3M193.9 172.9h.7l.3 .3v.3l-.3 .2 .3 .3v.2l-.3 .3h-.7zM193.9 173.7h.7M195.5 173.7h1.1M197.6 179.8h.8l.3 .2v.3l-.3 .3 .3 .2v.3l-.3 .3h-.8zM198.2 173.2l-.3-.3h-.5l-.3 .3v.3l.3 .2h.5l.3 .3v.2l-.3 .3h-.5l-.3-.3"/>
<path d="M199.8 173.2l-.2-.3h-.6l-.2 .3v1l.2 .3h.6l.2-.3M200.4 173.2l.3-.3h.5l.3 .3v1l-.3 .3h-.5l-.3-.3zM202.5 177.2h1.1M203.1 177.2v1.6M203.1 172.9v1.6l-1-1.6v1.6M204.2 177.8l.5-.6v1.6M204.2 178.8h1M220.1 161.9l-.3-.2h-.3l-.2 .2v.6l.2 .2h.3l.3-.2M220.1 161.9l.2-.2h.3l.3 .2v.6l-.3 .2h-.3l-.2-.2M220.1 161.9v.6M220.9 163.8h-1.6l.5 .6M220.9 161.1v-.8l-.3-.3h-.5l-.3 .3v.8h1.6"/>
<path d="M220.9 163.3v1.1M222.1 160l-.3 .3v.5l.3 .3h1M222.1 160h1l.3 .3v.5l-.3 .3M222.1 163.3l-.3 .3v.5l.3 .3h1l.3-.3v-.5l-.3-.3M222.1 160l1 1.1M223.4 161.7v1l-1-1h-.3l-.3 .2v.6l.3 .2M155.3 191.2l-.3 .3v.5l.3 .3h1.1l.2-.3v-.5l-.2-.3M155.8 188.2l-.2-.2h-.3l-.3 .2v.5l.3 .3h.3l.2-.3M155.8 188.2l.3-.2h.3l.2 .2v.5l-.2 .3h-.3l-.3-.3M155.8 188.2v.5M156.6 189.6v1M156.6 190.1h-1.6l.6 .5"/>
<path d="M157.6 186.3v1.1h1.6M158.4 189.9l.2-.3h.3l.3 .3v.5l-.3 .2h-.3l-.2-.2M158.4 189.9l-.3-.3h-.3l-.2 .3v.5l.2 .2h.3l.3-.2M158.4 186.8v.6M158.4 189.9v.5M159.2 189v-.8l-.3-.2h-.5l-.3 .2v.8h1.6M159.2 191.7h-1.6l.5 .6M159.2 191.2v1.1M170.5 191.2l-.2 .3v.5l.2 .3h1.1l.3-.3v-.5l-.3-.3M171.1 188v.7l-.3 .3h-.3l-.2-.3v-.5l.2-.2h1.1l.3 .2v.5l-.3 .3M171.9 190.1h-1.6l.5 .5M171.9 189.6v1"/>
<path d="M172.8 186.3v1.1h1.6M173.6 189.9l-.3-.3h-.2l-.3 .3v.5l.3 .2h.2l.3-.2M173.6 189.9l.3-.3h.2l.3 .3v.5l-.3 .2h-.2l-.3-.2M173.6 186.8v.6M173.6 189.9v.5M174.4 191.7h-1.6l.5 .6M174.4 189v-.8l-.3-.2h-.5l-.3 .2v.8h1.6M174.4 191.2v1.1M197.6 180.6h.8M200.3 180l-.2-.2h-.6l-.2 .2v.3l.2 .3h.6l.2 .2v.3l-.2 .3h-.6l-.2-.3M202 180l-.3-.2h-.5l-.3 .2v.3l.3 .3h.5l.3 .2v.3l-.3 .3h-.5l-.3-.3M202.8 180.6l-.3-.3v-.3l.3-.2h.5l.3 .2v.3l-.3 .3"/>
<path d="M202.8 180.6l-.3 .2v.3l.3 .3h.5l.3-.3v-.3l-.3-.2M202.8 180.6h.5M205.2 180.6h-1l.8-.8v1.6"/>
</g>
<g fill="none" stroke="#800000" stroke-width=".42">
<path d="M66.1 33.9h5v2.1h-5zM124.5 23.8h5v2h-5zM124.5 39h5v2h-5zM208.3 22.2h20.3v12.7h-20.3zM66.1 46.6h5v2.1h-5zM66.1 59.3h5v2.1h-5zM213.3 60.3h15.3v7.7h-15.3zM39.6 93.3h2.1v5.1h-2.1zM22.9 125.3h5.1v2.1h-5.1zM187.9 133h5.1v2h-5.1zM207.2 154.3h2.1v5.1h-2.1zM223.5 145.7h5.1v2h-5.1z"/>
<path d="M233.7 148.2h5v2h-5zM226 182.2h61"/>
</g>
<g fill="none" stroke="#800000" stroke-width=".21">
<path d="M53.4 34.9h7.6M55.1 31.6l1.4 1.4M55.1 31.6l.9 .4-.5 .5zM55.2 31.7h.2M55.2 31.9h.4M55.3 32h.6M55.3 32.1h.6M55.4 32.2h.4M55.4 32.3h.3M55.5 32.5h.1M56.3 31.5l1.4 1.4M56.3 31.5l.9 .4-.5 .5z"/>
<path d="M56.3 31.6h.2M56.4 31.7h.4M56.4 31.9h.7M56.5 32h.6M56.5 32.1h.5M56.6 32.2h.2M56.6 32.3h.1M63.5 34.9h2.6M71.1 34.9h2.6M76.2 24.8v2.5M121.9 24.8h2.6M129.5 24.8h2.6"/>
<path d="M182.9 24.8h5M182.9 27.3h5M182.9 32.4h5M182.9 29.9h5M190.5 37.5v2.5M203.2 24.8h5.1M203.2 27.3h5.1M203.2 32.4h5.1M203.2 29.9h5.1M228.6 24.8h5.1M228.6 27.3h5.1M53.4 47.6h7.6"/>
<path d="M55.1 44.3l1.4 1.4M55.1 44.3l.9 .4-.5 .5zM55.1 57l1.4 1.4M55.1 57.1h.1M55.1 57l.9 .4-.5 .5M55.1 57l.4 .9M55.2 44.4h.1M55.2 57.2h.3M55.2 44.5h.4M55.2 57.3h.6M55.3 44.7h.6M55.3 44.8h.7"/>
<path d="M55.3 57.4h.7M55.4 57.6h.5M55.4 44.9h.4M55.4 45h.3M55.4 57.7h.4M55.5 57.8h.1M55.5 45.1h.1M55.5 57.9h.1M56.3 44.2l1.4 1.4M56.3 44.2l.9 .4-.5 .5zM56.3 56.9l1.4 1.4M56.3 56.9l.9 .4-.5 .5z"/>
<path d="M56.3 44.3h.2M56.3 57h.1M56.3 57.1h.4M56.4 44.4h.3M56.4 57.2h.5M56.4 44.5h.6M56.5 57.3h.6M56.5 44.7h.6M56.5 57.4h.5M56.5 44.8h.5M56.6 44.9h.3M56.6 57.6h.3"/>
<path d="M56.6 57.7h.2M56.6 45h.1M63.5 47.6h2.6M71.1 47.6h2.6M114.9 52.7h1.3M116.8 52.7h.7M118.1 52.7h.6M119.4 47.6v2.6M119.4 55.3v2.5M121.9 40h2.6M129.5 40h2.6M221 55.3v5"/>
<path d="M254 55.3v2.5M53.4 60.3h7.6M63.5 60.3h2.6M71.1 60.3h2.6M119.4 62.9v2.5M210.8 62.9h2.5M221 68v2.5M221 78.1v2.5M228.6 62.9h2.5M246.4 68v1.5M246.4 71.5v1.5M246.4 78.1v2.5"/>
<path d="M254 68v1.5M254 71.5v1.5M254 78.1v2.5M17.8 93.3v2.6M40.7 85.7v2.6M40.7 90.8v2.5M40.7 98.4v2.6M40.7 106v1.6M40.7 109.6v1.5M40.7 113.7v2.5M58.4 118.7h2.6M149.9 118.7h2.5"/>
<path d="M20.3 126.4h2.6M28 126.4h2.5M58.4 126.4h2.6M58.4 121.3h2.6M58.4 123.8h2.6M58.4 128.9h2.6M58.4 131.4h2.6M58.4 134h2.6M58.4 136.5h2.6M58.4 139.1h2.6M149.9 126.4h2.5M149.9 121.3h2.5"/>
<path d="M149.9 123.8h2.5M149.9 128.9h2.5M149.9 131.4h2.5M149.9 134h2.5M149.9 136.5h2.5M149.9 139.1h2.5M185.4 134h2.5M193 134h2.6M200.6 134h2.6M58.4 141.6h2.6M58.4 144.1h2.6M58.4 146.7h2.6"/>
<path d="M58.4 149.2h2.6M58.4 151.8h2.6M58.4 154.3h2.6M58.4 156.8h2.6M149.9 141.6h2.5M149.9 146.7h2.5M149.9 149.2h2.5M208.3 151.8v2.5M208.3 159.4v2.5M218.4 154.3v1.5M218.4 157.8v1.6M221 146.7h2.5"/>
<path d="M226 154.3v1.5M226 157.8v1.6M228.6 146.7h2.5M231.1 149.2h2.6M238.7 149.2h2.6M17.8 161.9h2.5M30.5 164.4v1.6M30.5 168v1.5M30.5 177.1v2.6M48.3 164.4v1.6M48.3 168v1.5M58.4 172.1h2.6"/>
<path d="M58.4 161.9h2.6M149.9 164.4h2.5M149.9 172.1h2.5M165.1 174.6h1M169.2 174.6h1M203.2 174.6h2.5M206.7 172.1h1.6M206.7 174.1h1.6M207.2 171.7l1.1 .4-1.1 .3zM208.3 167v3h-1.6M208.3 172.1v5M208.3 169h1.2v5.9h-1.2"/>
<path d="M209 172.1h1M209 171.3h1l-.5 .8zM218.4 164.4v2.6M226 164.4v2.6M160 182.2v1.5M160 185.8v1.5M160 194.9v2.6M175.3 182.2v1.5M175.3 185.8v1.5M175.3 194.9v2.6M208.3 182.2v2.6"/>
</g>
<g fill="#800000" stroke="#800000" stroke-width=".21">
<path d="M38.9 107.6h3.5v.7h-3.5z"/>
<path d="M38.9 108.8h3.5v.8h-3.5z"/>
<path d="M39.4 115.7h2.5v.8h-2.5z"/>
<path d="M158.2 183.7h3.6v.8h-3.6z"/>
<path d="M158.2 185h3.6v.8h-3.6z"/>
<path d="M173.5 183.7h3.5v.8h-3.5z"/>
<path d="M173.5 185h3.5v.8h-3.5z"/>
<path d="M158.7 197h2.6v.7h-2.6z"/>
<path d="M174 197h2.5v.7h-2.5z"/>
<path d="M224.3 155.8h3.5v.8h-3.5z"/>
<path d="M224.3 157.1h3.5v.7h-3.5z"/>
<path d="M216.6 155.8h3.6v.8h-3.6z"/>
<path d="M216.6 157.1h3.6v.7h-3.6z"/>
<path d="M224.8 166.5h2.5v.7h-2.5z"/>
<path d="M217.1 166.5h2.6v.7h-2.6z"/>
<path d="M206.2 169.5h.5v1.3h-.5z"/>
<path d="M206.2 173.3h.5v1.3h-.5z"/>
<path d="M206.2 171.3h.5v1.5h-.5z"/>
<path d="M28.7 166h3.6v.7h-3.6z"/>
<path d="M28.7 167.2h3.6v.8h-3.6z"/>
<path d="M46.5 166h3.6v.7h-3.6z"/>
<path d="M46.5 167.2h3.6v.8h-3.6z"/>
<path d="M29.2 179.2h2.6v.7h-2.6z"/>
<path d="M252.7 80.1h2.5v.8h-2.5z"/>
<path d="M219.7 80.1h2.5v.8h-2.5z"/>
<path d="M217.4 59.3h7.1v1h-7.1z"/>
<path d="M252.2 70.7h3.6v.8h-3.6z"/>
<path d="M244.6 69.5h3.5v.7h-3.5z"/>
<path d="M244.6 70.7h3.5v.8h-3.5z"/>
<path d="M245.1 80.1h2.5v.8h-2.5z"/>
<path d="M189.2 39.5h2.5v.8h-2.5z"/>
<path d="M118.1 64.9h2.5v.8h-2.5z"/>
<path d="M202.7 132.7h.7v2.6h-.7z"/>
</g>
<g fill="none" stroke="#800000" stroke-width=".25">
<path d="M55.9 33.7v2.5M55.9 34.9l2.5-1.2v2.5zM172.7 23.5h10.2v10.2h-10.2M55.9 47.6l2.5-1.2v2.5zM55.9 46.4v2.5M55.9 59.1v2.5M116.2 50.8h-1.3v3.8h1.3M118.1 50.2l1.3 5.1v.6M119.4 49.6v.6M55.9 60.3l2.5-1.2v2.5zM252.2 68.5h1M252.3 69.5h3.3v.6h-3.3z"/>
<path d="M252.7 68v1M61 116.2h88.9v58.4h-88.9zM166.8 172.8h1.7v3.6h-1.7zM205.7 169.5v5.1M207.8 172.1l-.4 .1v-.3l.5 .2M209.3 171.4h.5l-.3 .4z"/>
</g>
<path d="M166.1 173.3v2.6M169.2 173.3v2.6M226 174.6h61v25.4h-61z" fill="none" stroke="#800000" stroke-width=".61"/>
<g fill="#800000" stroke="#800000" stroke-width=".21">
<path d="M253.2 53.9a.97 .97 0 0 1 1.6 .1 .97 .97 0 0 1-.5 1.4 .97 .97 0 0 1-1.3-.9h.4a.56 .56 0 0 1 .8-.6 .56 .56 0 0 1 .2 .9 .56 .56 0 0 1-1-.1v-.2h-.4z" fill-rule="evenodd"/>
<path d="M220.2 53.9a.96 .96 0 0 1 1.5 0 .96 .96 0 0 1-.4 1.5 .96 .96 0 0 1-1.3-.9h.4a.56 .56 0 0 1 .8-.5 .56 .56 0 0 1 .1 .9 .56 .56 0 0 1-.9-.2v-.2h-.4z" fill-rule="evenodd"/>
<path d="M75.4 23.4a.96 .96 0 0 1 1.6 0 .96 .96 0 0 1-.5 1.5 .96 .96 0 0 1-1.3-.9h.4a.56 .56 0 0 1 .9-.4 .56 .56 0 0 1 .1 .9 .56 .56 0 0 1-.9-.3l-.1-.2h-.4z" fill-rule="evenodd"/>
<path d="M39.9 84.4a.97 .97 0 0 1 1.6 0 .97 .97 0 0 1-.6 1.5 .97 .97 0 0 1-1.2-.9h.4a.56 .56 0 0 1 .8-.6 .56 .56 0 0 1 .2 .9 .56 .56 0 0 1-1-.1v-.2h-.4z" fill-rule="evenodd"/>
<path d="M17 92a.97 .97 0 0 1 1.6 .1 .97 .97 0 0 1-.5 1.4 .97 .97 0 0 1-1.3-.9h.5a.56 .56 0 0 1 .8-.5 .56 .56 0 0 1 .1 .9 .56 .56 0 0 1-.9-.2v-.2h-.5z" fill-rule="evenodd"/>
<path d="M16.3 161.3a.97 .97 0 0 1 1.5 .1 .97 .97 0 0 1-.5 1.4 .97 .97 0 0 1-1.2-.9h.4a.56 .56 0 0 1 .8-.5 .56 .56 0 0 1 .1 1 .56 .56 0 0 1-.9-.3v-.2h-.4z" fill-rule="evenodd"/>
<path d="M207.5 184.9a.96 .96 0 0 1 1.5 0 .96 .96 0 0 1-.4 1.5 .96 .96 0 0 1-1.3-.9h.4a.56 .56 0 0 1 .8-.4 .56 .56 0 0 1 .1 .9 .56 .56 0 0 1-.9-.3v-.2h-.4z" fill-rule="evenodd"/>
<circle cx="208.3" cy="174.9" r=".36"/>
<circle cx="208.3" cy="174.1" r=".36"/>
<circle cx="208.3" cy="169" r=".36"/>
</g>
<path d="M287 174.6v-165.1h-276.8v190.5h215.8" fill="none" stroke="#800000" stroke-width=".32"/>
<g fill="none" stroke="#008000" stroke-width=".21">
<path d="M48.3 34.9h5.1M61 34.9h2.5M73.7 34.9h2.5M76.2 27.3v33h-2.5M121.9 24.8h-2.5v22.8M132.1 24.8h5.1M187.9 32.4h15.3M187.9 24.8h15.3M187.9 27.3h15.3M187.9 29.9h15.3M190.5 32.4v5.1M200.6 29.9v33h10.2"/>
<path d="M233.7 24.8h5M233.7 27.3h5M48.3 47.6h5.1M61 47.6h2.5M73.7 47.6h2.5M119.4 57.8v5.1M119.4 40h2.5M132.1 40h5.1M254 57.8v10.2M48.3 60.3h5.1M61 60.3h2.5M221 70.5v7.6"/>
<path d="M231.1 62.9h22.9M246.4 62.9v5.1M246.4 73v5.1M254 73v5.1M17.8 95.9v30.5h2.5M40.7 88.3v2.5M40.7 101v5M40.7 111.1v2.6M40.7 103.5h7.6v15.2h10.1M30.5 126.4h27.9M50.8 123.8h7.6M50.8 121.3h7.6"/>
<path d="M53.4 134h5M53.4 139.1h5M53.4 136.5h5M152.4 134h33M152.4 123.8h5.1M152.4 126.4h5.1M152.4 128.9h5.1M152.4 131.4h5.1M152.4 121.3h5.1M195.6 134h5M53.4 141.6h5M53.4 146.7h5"/>
<path d="M152.4 141.6h5.1M152.4 146.7h68.6M152.4 149.2h78.7M208.3 149.2v2.6M218.4 146.7v7.6M218.4 159.4v5M226 149.2v5.1M226 159.4v5M231.1 146.7h12.7M241.3 149.2h2.5M20.3 161.9h38.1M30.5 172.1h27.9"/>
<path d="M30.5 161.9v2.5M30.5 169.5v7.6M48.3 161.9v2.5M48.3 169.5v2.6M152.4 172.1h7.6v10.1M152.4 164.4h22.9v17.8M160 174.6h5.1M170.2 174.6h5.1M195.6 174.6h7.6M208.3 161.9v5.1M208.3 177.1v5.1M160 187.3v7.6"/>
<path d="M175.3 187.3v7.6"/>
</g>
<g fill="#008000" stroke="#008000" stroke-width=".21">
<circle cx="30.5" cy="172.1" r=".51"/>
<circle cx="48.3" cy="172.1" r=".51"/>
<circle cx="190.5" cy="32.4" r=".51"/>
<circle cx="160" cy="174.6" r=".51"/>
<circle cx="175.3" cy="174.6" r=".51"/>
<circle cx="218.4" cy="146.7" r=".51"/>
<circle cx="226" cy="149.2" r=".51"/>
<circle cx="208.3" cy="149.2" r=".51"/>
<circle cx="40.7" cy="103.5" r=".51"/>
<circle cx="200.6" cy="29.9" r=".51"/>
<circle cx="119.4" cy="40" r=".51"/>
<circle cx="246.4" cy="62.9" r=".51"/>
<circle cx="254" cy="62.9" r=".51"/>
<circle cx="76.2" cy="47.6" r=".51"/>
<circle cx="76.2" cy="34.9" r=".51"/>
<circle cx="30.5" cy="161.9" r=".51"/>
<circle cx="48.3" cy="161.9" r=".51"/>
</g>
<text font-size="7.2" fill="#800000" x="228.6" y="181">mbed-HDK</text>
<g font-size="3.6" fill="#800000">
<text x="173" y="29.9">USB</text>
<text x="228.6" y="187.3">mbedUSBBorderRouter-V_1_0_0</text>
</g>
<g font-size="3.1" fill="#800000">
<text x="228.6" y="192.4">23/05/2017</text>
<text x="228.6" y="197.5">3/3</text>
<text x="244.8" y="192.4">14:14</text>
</g>
<g font-size="2.5" fill="#505050">
<text x="72.7" y="22.5">+3.3V</text>
<text x="208.3" y="37.5">USBLC6-2</text>
<text x="217.4" y="53">+3.3V</text>
<text x="250.4" y="53">+3.3V</text>
<text x="220.2" y="62.9">K</text>
<text x="37.1" y="83.4">+3.3V</text>
<text x="14.2" y="91.1">+3.3V</text>
<text x="15.5" y="165.5" transform="rotate(-90 15.5 165.5)">+3.3V</text>
<text x="205.2" y="188.8">+3.3V</text>
</g>
<g font-size="2.1" fill="#505050">
<text x="185.2" y="24.4">D+</text>
<text x="185.2" y="27">D-</text>
<text x="185.2" y="29.5">VBUS</text>
<text x="204.7" y="24.4">1</text>
<text x="204.7" y="27">3</text>
<text x="204.7" y="29.5">5</text>
<text x="210.6" y="25.5">IO1</text>
<text x="210.6" y="28.1">IO2</text>
<text x="222.8" y="25.5">IO1</text>
<text x="222.8" y="28.1">IO2</text>
<text x="230.9" y="24.4">6</text>
<text x="230.9" y="27">4</text>
<text x="185.2" y="32">GND</text>
<text x="204.7" y="32">2</text>
<text x="210.6" y="33.2">GND</text>
<text x="210.6" y="30.6">VBUS</text>
<text x="214" y="63.5">IN</text>
<text x="223.6" y="63.5">OUT</text>
<text x="218.9" y="67.2">GND</text>
<text x="59.4" y="118.4">2</text>
<text x="63.3" y="119.5">RESET/PIO0_0</text>
<text x="109.4" y="119.5">PIO0_16/AD5/CT32B1_MAT3/WAKEUP</text>
<text x="150.2" y="118.4">26</text>
<text x="59.4" y="120.9">3</text>
<text x="59.4" y="123.5">8</text>
<text x="63.3" y="122">PIO0_1/CLKOUT/CT32B0_MAT2/USB_FTOGGLE</text>
<text x="63.3" y="124.6">PIO0_2/SSEL0/CT16B0_CAP0</text>
<text x="112.9" y="122">PIO0_17/RTS/CT32B0_CAP0/SCLK</text>
<text x="118.8" y="124.6">PIO0_18/RXD/CT32B0_MAT0</text>
<text x="150.2" y="120.9">30</text>
<text x="150.2" y="123.5">31</text>
<text x="58.2" y="128.5">10</text>
<text x="58.4" y="131.1">11</text>
<text x="59.4" y="126">9</text>
<text x="63.3" y="127.1">PIO0_3/USB_VBUS</text>
<text x="63.3" y="129.7">PIO0_4/SCL</text>
<text x="119.1" y="127.1">PIO0_19/TXD/CT32B0_MAT1</text>
<text x="123.9" y="129.7">PIO0_20/CT16B1_CAP0</text>
<text x="150.2" y="126">32</text>
<text x="150.2" y="128.5">7</text>
<text x="150.2" y="131.1">12</text>
<text x="58.2" y="133.6">15</text>
<text x="58.2" y="136.2">16</text>
<text x="63.3" y="132.2">PIO0_5/SDA</text>
<text x="63.3" y="134.7">PIO0_6/USB_CONNECT/SCK0</text>
<text x="63.3" y="137.3">PIO0_7/CTS</text>
<text x="111.9" y="134.7">PIO0_22/AD6/CT16B1_MAT1/MISO1</text>
<text x="123.9" y="132.2">PIO0_21/CT16B1_MAT0</text>
<text x="134.3" y="137.3">PIO0_23/AD7</text>
<text x="150.2" y="133.6">20</text>
<text x="150.2" y="136.2">27</text>
<text x="58.2" y="138.7">17</text>
<text x="58.2" y="141.2">18</text>
<text x="58.2" y="143.8">19</text>
<text x="63.3" y="139.8">PIO0_8/MISO0/CT16B0_MAT0</text>
<text x="63.3" y="142.4">PIO0_9/MOSI0/CT16B0_MAT1</text>
<text x="112.5" y="139.8">PIO1_15/DCD/CT16B0_MAT2/SCK1</text>
<text x="126.8" y="142.4">PIO1_19/DTR/SSEL1</text>
<text x="150.2" y="138.7">28</text>
<text x="150.2" y="141.2">1</text>
<text x="58.2" y="146.3">21</text>
<text x="58.2" y="148.9">22</text>
<text x="63.3" y="144.9">SWCLK/PIO0_10/SCK0/CT16B0_MAT2</text>
<text x="63.3" y="147.4">TDI/PIO0_11/AD0/CT32B0_MAT3</text>
<text x="63.3" y="150">TMS/PIO0_12/AD1/CT32B1_CAP0</text>
<text x="138.6" y="147.4">USB_DM</text>
<text x="139" y="150">USB_DP</text>
<text x="150.2" y="146.3">13</text>
<text x="150.2" y="148.9">14</text>
<text x="58.2" y="151.4">23</text>
<text x="58.2" y="153.9">24</text>
<text x="63.3" y="152.5">TDO/PIO0_13/AD2/CT32B1_MAT0</text>
<text x="63.3" y="155.1">TRST/PIO0_14/AD3/CT32B1_MAT1</text>
<text x="57.4" y="161.6">6*2</text>
<text x="58.2" y="156.5">25</text>
<text x="63.3" y="157.6">SWDIO/PIO0_15/AD4/CT32B1_MAT2</text>
<text x="63.3" y="162.7">VDD</text>
<text x="140.2" y="165.2">XTALIN</text>
<text x="150.2" y="164.1">4</text>
<text x="58.2" y="171.7">33</text>
<text x="63.3" y="172.8">VSS</text>
<text x="137.8" y="172.8">XTALOUT</text>
<text x="150.2" y="171.7">5</text>
</g>
</svg>
